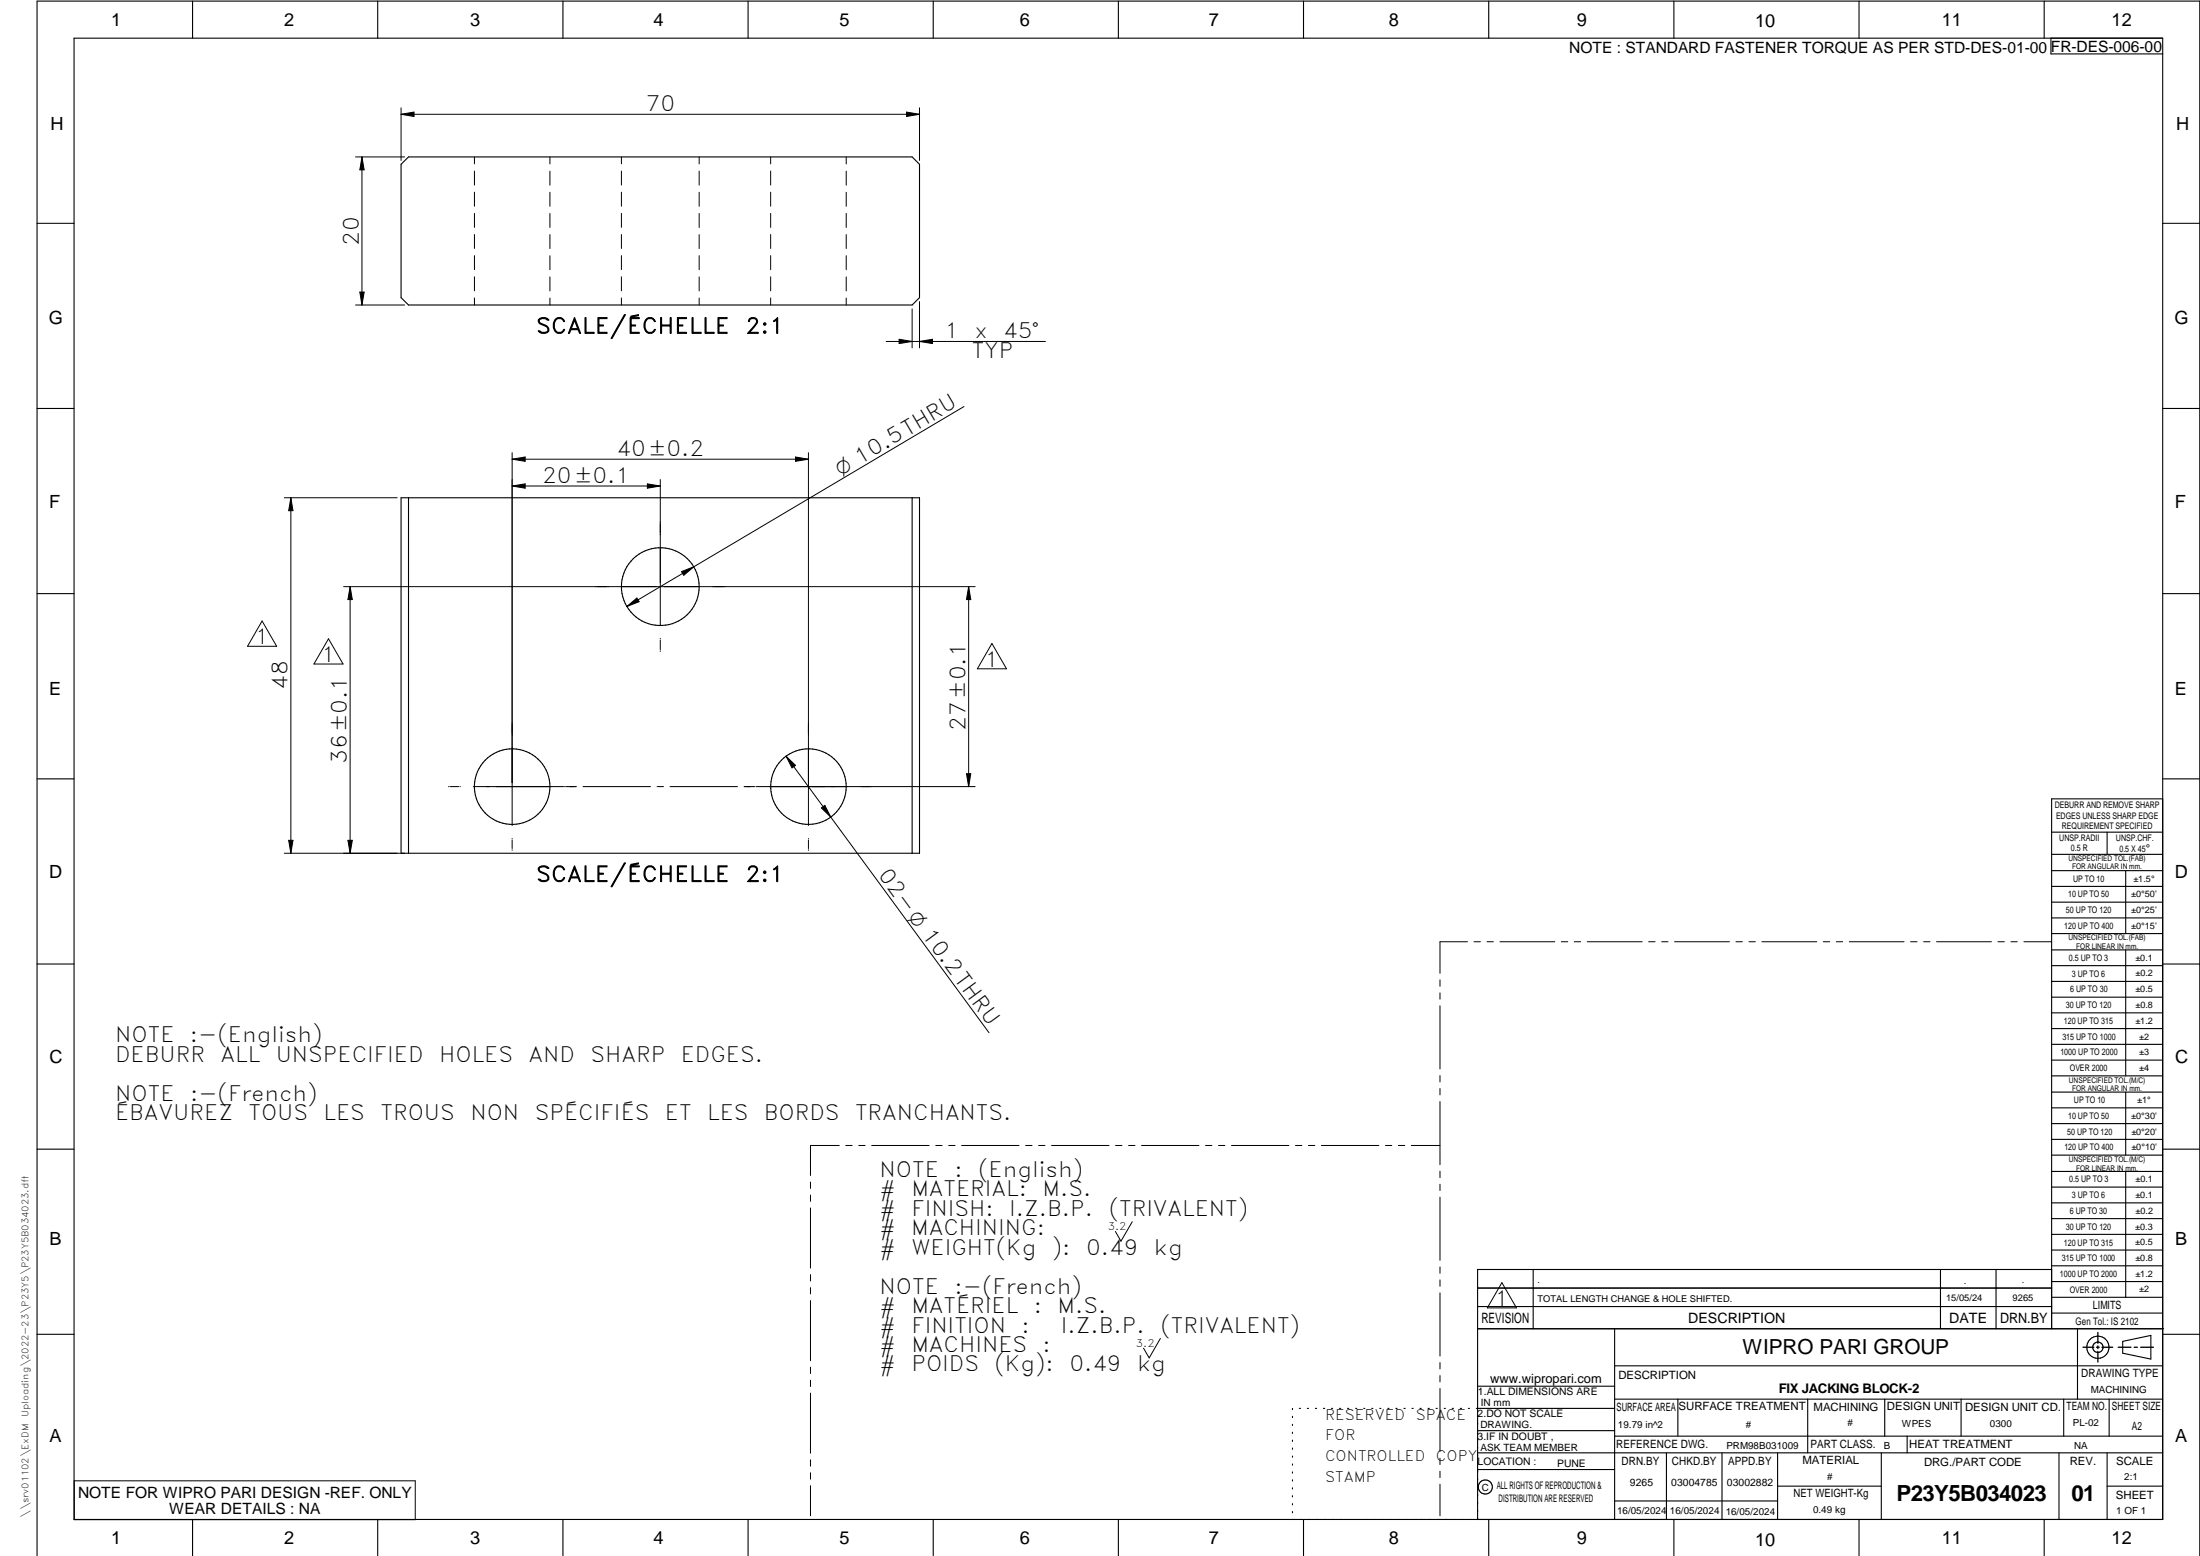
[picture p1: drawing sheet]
<svg xmlns="http://www.w3.org/2000/svg" width="594mm" height="420mm" viewBox="0 0 594 420" stroke-linecap="round" stroke-linejoin="round" font-family="sans-serif">
<g fill="none" stroke="#000" stroke-width=".3">
<path d="M20 10.3h564v400h-564zM52 .3v10M102 .3v10M152 .3v10M202 .3v10M252 .3v10M302 .3v10M352 .3v10M402 .3v10M452 .3v10M502 .3v10M552 .3v10"/>
<path d="M553.8 10.3v4.3h30.2M108.3 44.4l2-2h136l2 2v36l-2 2h-136l-2-2zM10 60.3h10M584 60.3h10M10 110.3h10M584 110.3h10M108.3 134.4h140v96h-140zM110.3 134.4v96M246.3 134.4v96M10 160.3h10M584 160.3h10M10 210.3h10"/>
<path d="M584 215.7h-30v143.1M584 210.3h10M554 230.7h30M554 224.7h30M554 235.1h30M554 239.4h30M569 224.7v6M574 235.1v17M554 243.6h30M554 247.9h30M554 252.1h30M554 256.5h30"/>
<path d="M574 256.5v34M10 260.3h10M554 260.8h30M554 265h30M554 269.3h30M554 273.5h30M554 277.7h30M584 260.3h10M554 282h30M554 286.3h30M554 290.5h30M554 294.9h30"/>
<path d="M554 299.1h30M574 294.9v17M10 310.3h10M554 303.4h30M554 307.7h30M554 311.9h30M554 316.3h30M574 316.3v34M584 310.3h10M554 320.5h30M554 324.8h30M554 329.1h30"/>
<path d="M554 333.3h30M554 337.5h30M399 358.8h185.3M399 352.8h155M399 347.8h155M414 342.8v16M436 358.8v51.5M524 342.8v16M539 342.8v16M554 342.8h-155v67.5M554 341.8h30M554 346.1h30"/>
<path d="M554 350.3h30M554 354.6h30M561 358.8v19M10 360.3h10M399 374.3h37M436 368.8h148M436 377.8h148M453.1 377.8v10M488.1 377.8v14.5M508.9 377.8v10M529.6 377.8v10M557.3 377.8v10"/>
<path d="M569.5 377.8v10M573.2 362.2l7.6-1.6v6.4l-7.6-1.6zM584 360.3h10M349 380.3v.3M349 382.4v.4M349 384.6v.3M349 386.7v.4M349 388.9v.3M349 391v.4M349 393.2v.3M349 395.3v.3M349 397.4v.4"/>
<path d="M349 399.6v.3M350.9 380.3h.3M353 380.3h.3M355.2 380.3h.3M357.4 380.3h.3M359.6 380.3h.3M361.7 380.3h.3M363.9 380.3h.3M366.1 380.3h.3M368.3 380.3h.3M370.4 380.3h.3M372.6 380.3h.3"/>
<path d="M374.8 380.3h.3M376.9 380.3h.4M379.1 380.3h.3M381.3 380.3h.3M383.4 380.3h.4M385.6 380.3h.4M387.8 380.3h.3M390 380.3h.3M392.1 380.3h.4M394.3 380.3h.4M396.5 380.3h.3M399 396.8h37"/>
<path d="M399 392.3h185M399 386.3h37M436 387.8h148M436 380.3h-37.3M450 392.3v18M465 392.3v18M480 392.3v18M508 392.3v18M515 387.8v4.5M556 392.3v18M569 392.3v18M52 410.3v9.8"/>
<path d="M102 410.3v9.8M152 410.3v9.8M202 410.3v9.8M252 410.3v9.8M302 410.3v9.8M349 401.7v.4M349 403.9v.3M349 406v.4M349 408.2v.3M352 410.3v9.8M402 410.3v9.8M436 405.3h44"/>
<path d="M452 410.3v9.8M480 401.3h28M502 410.3v9.8M552 410.3v9.8M569 401.3h15M10 420.1v-419.8h584v419.8"/>
<circle cx="178.3" cy="158.4" r="10.5"/>
<circle cx="138.3" cy="212.4" r="10.2"/>
<circle cx="218.3" cy="212.4" r="10.2"/>
<circle cx="566.5" cy="363.8" r="1.4"/>
<circle cx="566.5" cy="363.8" r="3"/>
<circle cx="401.1" cy="401.5" r="1.91"/>
</g>
<g fill="none" stroke="#000" stroke-width=".27">
<path d="M108.3 29.1v14.2M108.3 30.9l3.5-.6v1.2zM108.3 30.9h140M244.8 30.3l3.5 .6-3.5 .6zM248.3 29.1v14.2M96 42.4h13.3M97.7 42.4v40M97.7 42.4l.6 3.5h-1.1zM128.1 42.4v1.9M128.1 46.2v3.8M128.1 51.9v3.8M128.1 57.6v3.8"/>
<path d="M148.5 42.4v1.9M148.5 46.2v3.8M148.5 51.9v3.8M148.5 57.6v3.8M167.8 42.4v1.9M167.8 46.2v3.8M167.8 51.9v3.8M167.8 57.6v3.8M188.8 42.4v1.9M188.8 46.2v3.8M188.8 51.9v3.8M188.8 57.6v3.8"/>
<path d="M208.1 42.4v1.9M208.1 46.2v3.8M208.1 51.9v3.8M208.1 57.6v3.8M228.5 42.4v1.9M228.5 46.2v3.8M228.5 51.9v3.8M228.5 57.6v3.8M97.2 78.9h1.1l-.6 3.5zM128.1 63.3v3.8M128.1 69v3.8M128.1 74.7v3.8"/>
<path d="M148.5 63.4v3.7M148.5 69v3.8M148.5 74.8v3.7M167.8 63.3v3.8M167.8 69v3.8M167.8 74.7v3.8M188.8 63.4v3.7M188.8 69v3.8M188.8 74.8v3.7M208.1 63.3v3.8M208.1 69v3.8M208.1 74.7v3.8"/>
<path d="M228.5 63.4v3.7M228.5 69v3.8M228.5 74.8v3.7M96 82.4h13.3M128.1 80.5v1.9M148.5 80.5v1.9M167.8 80.5v1.9M188.8 80.5v1.9M208.1 80.5v1.9M228.5 80.5v1.9M239.3 92.2h43M242.8 91.6l3.5 .6-3.5 .6z"/>
<path d="M246.3 83.4v10.5M248.3 81.4v12.5M248.3 92.2l3.5-.6v1.2zM260.3 109.8l-91 54M76.8 134.4h30.5M78.5 134.4v96M78.5 134.4l.6 3.5h-1.1zM138.3 124l3.5-.6v1.2zM138.3 131.2h40M138.3 122.2v100.7M138.3 131.2l3.5-.5v1.1zM138.3 124h80"/>
<path d="M174.8 130.7l3.5 .5-3.5 .6zM178.3 129.5v39.4M214.8 123.4l3.5 .6-3.5 .6zM218.3 122.2v100.7M92.8 158.4h170.5M94.5 158.4v72M94.5 158.4l.6 3.5h-1.1zM184 154.3l3.3-1.2-2.7 2.2zM261.6 158.4l.5 3.5h-1.1zM261.6 158.4v54M70.8 167.7l3.9 6.8h-7.9zM88.7 172.5l3.9 6.8h-7.8z"/>
<path d="M169.3 163.8l2.7-2.3 .6 1zM178.3 172.4v.2M178.3 172.9v2.5M178.3 175.7v.2M267.9 173.8l3.9 6.8h-7.9zM121.1 212.4h.2M121.6 212.4h2.3M124.2 212.4h.1M127.8 212.4h24.4M152.3 212.4h.1M152.7 212.4h3M157.4 212.4h18.3"/>
<path d="M177.4 212.4h1.8M180.9 212.4h18.3M200.9 212.4h3M204.2 212.4h.1M204.4 212.4h58.9M212.3 204.2l54.8 74.7M212.3 204.2l2.5 2.5-.9 .6zM221.8 218.2l.9-.7 1.6 3.1zM261 208.9h1.1l-.5 3.5zM76.8 230.4h32.5M78 226.9h1.1l-.6 3.5zM94 226.9h1.1l-.6 3.5z"/>
<path d="M138.3 226.4v.1M138.3 226.8v2.4M138.3 229.5v.1M218.3 226.4v.1M218.3 226.8v2.4M218.3 229.5v.1M396.3 254.3h-7.5v8.5M398 254.3h1.8M401.5 254.3h1.8M405 254.3h14.9M421.6 254.3h1.7M425.1 254.3h1.7"/>
<path d="M428.6 254.3h14.8M445.2 254.3h1.7M448.7 254.3h1.7M452.2 254.3h14.8M468.8 254.3h1.7M472.3 254.3h1.7M475.8 254.3h14.8M492.4 254.3h1.7M495.9 254.3h1.7M499.4 254.3h14.8M515.9 254.3h1.8M519.4 254.3h1.8"/>
<path d="M522.9 254.3h14.9M539.5 254.3h1.7M543 254.3h1.7M546.5 254.3h7.4M388.8 264.6v1.7M388.8 268.1v1.7M388.8 271.6v17M388.8 290.4v1.8M388.8 293.9v1.8M388.8 297.4v17.1M218.9 319.2v1.7M226.6 309.3h-7.7v8.1"/>
<path d="M228.4 309.3h1.7M231.9 309.3h1.7M235.4 309.3h15.5M252.7 309.3h1.7M256.2 309.3h1.7M259.7 309.3h15.5M277 309.3h1.7M280.5 309.3h1.7M284 309.3h15.5M301.2 309.3h1.8M304.8 309.3h1.7M308.2 309.3h15.6"/>
<path d="M325.5 309.3h1.8M329 309.3h1.8M332.5 309.3h15.6M349.8 309.3h1.8M353.3 309.3h1.7M356.8 309.3h15.5M374.1 309.3h1.7M377.6 309.3h1.7M381.1 309.3h7.7M388.8 316.3v1.7M388.8 319.8v1.7M218.9 322.7v1.7"/>
<path d="M218.9 326.2v16.2M305.7 329.9l-3 5.3-1.5-2.7M388.8 323.3v17M218.9 344.2v1.7M218.9 347.7v1.7M218.9 351.2v16.2M388.8 342.1v1.7M388.8 345.6v1.7M388.8 349.1v17.1M405.6 346.4l3.9 6.8h-7.9zM218.9 369.2v1.7M218.9 372.7v1.7"/>
<path d="M218.9 376.2v16.2M313.3 361.4l-3 5.3-1.5-2.7M388.8 367.9v1.8M388.8 371.4v1.7M388.8 374.9v17.1M20 399.9h92.1v10.5h-92.1zM218.9 394.2v1.7M218.9 397.7v1.7M388.8 393.8v1.7M388.8 397.3v1.7M218.9 401.2v8.1M388.8 400.8v8.5"/>
</g>
<path d="M566.5 359.8v2.9M562.5 363.8h2.9M566.1 363.8h.8M566.5 363.5v.7M566.5 364.9v2.9M567.6 363.8h2.9M572 363.8h3.4M576.3 363.8h.9M578.1 363.8h3.4" fill="none" stroke="#000" stroke-width=".36"/>
<g fill="#000">
<path d="M108.3 30.9l3.5-.6v1.2zM244.8 30.3l3.5 .6-3.5 .6zM97.7 42.4l.6 3.5h-1.1zM97.2 78.9h1.1l-.6 3.5zM242.8 91.6l3.5 .6-3.5 .6zM248.3 92.2l3.5-.6v1.2zM78.5 134.4l.6 3.5h-1.1zM138.3 131.2l3.5-.5v1.1zM138.3 124l3.5-.6v1.2zM174.8 130.7l3.5 .5-3.5 .6zM214.8 123.4l3.5 .6-3.5 .6zM184 154.3l3.3-1.2-2.7 2.2z"/>
<path d="M94.5 158.4l.6 3.5h-1.1zM169.3 163.8l2.7-2.3 .6 1zM261.6 158.4l.5 3.5h-1.1zM212.3 204.2l2.5 2.5-.9 .6zM221.8 218.2l.9-.7 1.6 3.1zM261 208.9h1.1l-.5 3.5zM78 226.9h1.1l-.6 3.5zM94 226.9h1.1l-.6 3.5z"/>
</g>
<g font-size="6">
<text x="512.1" y="405.2">P23Y5B034023</text>
<text x="559.4" y="405.2">01</text>
</g>
<g font-size="5.7">
<text x="174.4" y="30">70</text>
<text x="96.9" y="66.3" transform="rotate(-90 96.9 66.3)">20</text>
<text x="144.8" y="90">SCALE/ÉCHELLE</text>
<text x="201.3" y="90">2:1</text>
<text x="255" y="91.3">1</text>
<text x="263.1" y="91.3">x</text>
<text x="270.9" y="91.3">45°</text>
<text x="262.5" y="96.6">TYP</text>
<text x="166.4" y="123.1">40±0.2</text>
<text x="146.4" y="130.4">20±0.1</text>
<text x="68.8" y="174">1</text>
<text x="86.7" y="178.8">1</text>
<text x="265.9" y="180.1">1</text>
<text x="77.7" y="186.4" transform="rotate(-90 77.7 186.4)">48</text>
<text x="260.7" y="197.3" transform="rotate(-90 260.7 197.3)">27±0.1</text>
<text x="93.7" y="206.3" transform="rotate(-90 93.7 206.3)">36±0.1</text>
<text x="144.8" y="238.1">SCALE/ÉCHELLE</text>
<text x="201.3" y="238.1">2:1</text>
<text x="237" y="236.4" transform="rotate(54 237 236.4)">02-O 10.2THRU</text>
<text x="31.1" y="281.5">NOTE</text>
<text x="51.3" y="281.5">:-(English)</text>
<text x="31.1" y="286.7">DEBURR</text>
<text x="59.6" y="286.7">ALL</text>
<text x="74.4" y="286.7">UNSPECIFIED</text>
<text x="118.6" y="286.7">HOLES</text>
<text x="142.7" y="286.7">AND</text>
<text x="159.4" y="286.7">SHARP</text>
<text x="183.8" y="286.7">EDGES.</text>
<text x="31.1" y="297.2">NOTE</text>
<text x="51.3" y="297.2">:-(French)</text>
<text x="31.1" y="302.5">ÉBAVUREZ</text>
<text x="67.1" y="302.5">TOUS</text>
<text x="87.4" y="302.5">LES</text>
<text x="102.7" y="302.5">TROUS</text>
<text x="127" y="302.5">NON</text>
<text x="144.4" y="302.5">SPÉCIFIÉS</text>
<text x="179.5" y="302.5">ET</text>
<text x="190.9" y="302.5">LES</text>
<text x="206.3" y="302.5">BORDS</text>
<text x="230.9" y="302.5">TRANCHANTS.</text>
<text x="237.5" y="317.8">NOTE</text>
<text x="257.7" y="317.8">:</text>
<text x="264.2" y="317.8">(English)</text>
<text x="237.5" y="323.1">#</text>
<text x="246.1" y="323.1">MATERIAL:</text>
<text x="281.5" y="323.1">M.S.</text>
<text x="237.5" y="328.3">#</text>
<text x="246.1" y="328.3">FINISH:</text>
<text x="272.5" y="328.3">I.Z.B.P.</text>
<text x="299.4" y="328.3">(TRIVALENT)</text>
<text x="237.5" y="333.6">#</text>
<text x="246.1" y="333.6">MACHINING:</text>
<text x="237.5" y="338.8">#</text>
<text x="246.1" y="338.8">WEIGHT(Kg</text>
<text x="284" y="338.8">):</text>
<text x="293.3" y="338.8">0.49</text>
<text x="311.6" y="338.8">kg</text>
<text x="237.5" y="349.3">NOTE</text>
<text x="257.7" y="349.3">:-(French)</text>
<text x="403.6" y="352.7">1</text>
<text x="237.5" y="354.6">#</text>
<text x="237.5" y="359.8">#</text>
<text x="246.1" y="354.6">MATÉRIEL</text>
<text x="246.1" y="359.8">FINITION</text>
<text x="275.9" y="359.8">:</text>
<text x="279.2" y="354.6">:</text>
<text x="285.6" y="354.6">M.S.</text>
<text x="286.5" y="359.8">I.Z.B.P.</text>
<text x="313.4" y="359.8">(TRIVALENT)</text>
<text x="237.5" y="365.1">#</text>
<text x="246.1" y="365.1">MACHINES</text>
<text x="281.6" y="365.1">:</text>
<text x="237.5" y="370.3">#</text>
<text x="246.1" y="370.3">POIDS</text>
<text x="268.6" y="370.3">(Kg):</text>
<text x="288.8" y="370.3">0.49</text>
<text x="307.1" y="370.3">kg</text>
</g>
<text font-size="5.6" x="470.5" y="365.5">WIPRO PARI GROUP</text>
<text font-size="5.4" x="226.9" y="128.5" transform="rotate(-31 226.9 128.5)">O 10.5THRU</text>
<g font-size="4.9">
<text x="30" y="7">1</text>
<text x="76.7" y="7">2</text>
<text x="127" y="7">3</text>
<text x="176.5" y="7">4</text>
<text x="226.7" y="7">5</text>
<text x="275.4" y="7">6</text>
<text x="326.4" y="7">7</text>
<text x="375" y="7">8</text>
<text x="425.8" y="7">9</text>
<text x="473.9" y="7.4">10</text>
<text x="524.3" y="7">11</text>
<text x="570.2" y="7">12</text>
<text x="13.6" y="35.2">H</text>
<text x="587.6" y="35.2">H</text>
<text x="13.2" y="87.5">G</text>
<text x="587.2" y="87.5">G</text>
<text x="13.3" y="137.1">F</text>
<text x="587.3" y="137.1">F</text>
<text x="13.3" y="187.6">E</text>
<text x="587.3" y="187.6">E</text>
<text x="13.3" y="237">D</text>
<text x="587.3" y="237">D</text>
<text x="13.4" y="287.1">C</text>
<text x="587.4" y="287.1">C</text>
<text x="13.4" y="336.3">B</text>
<text x="587.4" y="336.3">B</text>
<text x="13.4" y="389.3">A</text>
<text x="587.4" y="389.3">A</text>
<text x="30" y="417">1</text>
<text x="76.7" y="417">2</text>
<text x="127" y="417">3</text>
<text x="176.5" y="417">4</text>
<text x="226.7" y="417">5</text>
<text x="275.4" y="417">6</text>
<text x="326.4" y="417">7</text>
<text x="375" y="417">8</text>
<text x="425.8" y="417">9</text>
<text x="473.9" y="417.4">10</text>
<text x="524.3" y="417">11</text>
<text x="570.2" y="417">12</text>
</g>
<g font-size="4.2">
<text x="423.7" y="14.3">NOTE : STANDARD FASTENER TORQUE AS PER STD-DES-01-00</text>
<text x="553.8" y="14">FR-DES-006-00</text>
<text x="21.1" y="404.4">NOTE FOR WIPRO PARI DESIGN -REF. ONLY</text>
<text x="45.7" y="408.9">WEAR DETAILS : NA</text>
</g>
<g font-size="3.9">
<text x="357.8" y="383.4">RESERVED</text>
<text x="382.3" y="383.4">SPACE</text>
<text x="357.8" y="388.9">FOR</text>
<text x="357.8" y="394.5">CONTROLLED</text>
<text x="387.8" y="394.5">COPY</text>
<text x="357.8" y="400.1">STAMP</text>
</g>
<g font-size="3.8">
<text x="400.1" y="357.1">REVISION</text>
<text x="455.9" y="357.1">DESCRIPTION</text>
<text x="526.4" y="357.1">DATE</text>
<text x="540.1" y="357.1">DRN.BY</text>
</g>
<text font-size="3.6" x="480.3" y="376.2">FIX JACKING BLOCK-2</text>
<text font-size="3.5" x="402.4" y="373.3">www.wipropari.com</text>
<g font-size="3.1">
<text x="565.2" y="353.5">LIMITS</text>
<text x="562" y="371.7">DRAWING TYPE</text>
<text x="437" y="372.3">DESCRIPTION</text>
<text x="436.5" y="380.9">SURFACE AREA</text>
<text x="453.3" y="380.9">SURFACE TREATMENT</text>
<text x="489.7" y="380.9">MACHINING</text>
<text x="509.5" y="380.9">DESIGN UNIT</text>
<text x="530.6" y="380.9">DESIGN UNIT CD.</text>
<text x="558" y="380.7">TEAM NO.</text>
<text x="570.3" y="380.7">SHEET SIZE</text>
<text x="575.6" y="386.1">A2</text>
<text x="436.4" y="391.1">REFERENCE DWG.</text>
<text x="437.9" y="395.5">DRN.BY</text>
<text x="451.5" y="395.5">CHKD.BY</text>
<text x="466.6" y="395.5">APPD.BY</text>
<text x="486.7" y="395.4">MATERIAL</text>
<text x="488.9" y="391">PART CLASS.</text>
<text x="515.6" y="391">HEAT TREATMENT</text>
<text x="519.6" y="395.9">DRG./PART CODE</text>
<text x="558.9" y="395.6">REV.</text>
<text x="571.4" y="395.6">SCALE</text>
<text x="484.3" y="404.3">NET WEIGHT-Kg</text>
<text x="571.4" y="404.7">SHEET</text>
</g>
<text font-size="3" x="579.5" y="230.1">°</text>
<g font-size="2.8">
<text x="299.1" y="332.1">3.2</text>
<text x="560.5" y="357.7">Gen Tol.: IS 2102</text>
<text x="306.7" y="363.6">3.2</text>
<text x="399.1" y="376.7">1.ALL DIMENSIONS ARE</text>
<text x="399" y="382.7">2.DO NOT SCALE</text>
<text x="399" y="388.7">3.IF IN DOUBT ,</text>
<text x="399" y="395.5">LOCATION :</text>
<text x="420.5" y="396">PUNE</text>
<text x="440.2" y="401.3">9265</text>
<text x="451.3" y="401.2">03004785</text>
<text x="466.3" y="401.3">03002882</text>
<text x="404.2" y="402">ALL RIGHTS OF REPRODUCTION &amp;</text>
<text x="404.7" y="405.4">DISTRIBUTION ARE RESERVED</text>
</g>
<g font-size="2.7">
<text x="564.6" y="376.2">MACHINING</text>
<text x="399.9" y="379.7">IN mm</text>
<text x="399.8" y="385.7">DRAWING.</text>
<text x="436.9" y="385.5">19.79 in^2</text>
<text x="471.4" y="385.6">#</text>
<text x="498.9" y="385.1">#</text>
<text x="513.6" y="385.3">WPES</text>
<text x="537.3" y="385.2">0300</text>
<text x="559.7" y="385.2">PL-02</text>
<text x="399.8" y="391.8">ASK TEAM MEMBER</text>
<text x="466.2" y="391.2">PRM98B031009</text>
<text x="508.7" y="391.2">B</text>
<text x="560.1" y="391.2">NA</text>
<text x="493.4" y="399.6">#</text>
<text x="573.6" y="399.8">2:1</text>
<text x="400.1" y="402.5">C</text>
<text x="436.7" y="408.7">16/05/2024</text>
<text x="450.9" y="408.8">16/05/2024</text>
<text x="466" y="409">16/05/2024</text>
<text x="489.6" y="408.5">0.49 kg</text>
<text x="571.5" y="408.7">1 OF 1</text>
</g>
<g font-size="2.5">
<text x="559.2" y="229.9">0.5 R</text>
<text x="572.3" y="230.1">0.5 X 45</text>
<text x="559.4" y="323.5">3 UP TO 6</text>
<text x="558.9" y="327.8">6 UP TO 30</text>
<text x="557.8" y="332">30 UP TO 120</text>
<text x="415.2" y="346.4">.</text>
<text x="530.3" y="346.6">.</text>
<text x="545.9" y="346.4">.</text>
<text x="415.2" y="351.5">TOTAL LENGTH CHANGE &amp; HOLE SHIFTED.</text>
<text x="525.5" y="351.3">15/05/24</text>
<text x="543.5" y="351.4">9265</text>
</g>
<g font-size="2.4">
<text x="554.9" y="218.3">DEBURR AND REMOVE SHARP</text>
<text x="555.2" y="221.1">EDGES UNLESS SHARP EDGE</text>
<text x="556.1" y="227.2">UNSP.RADII</text>
<text x="556.8" y="223.8">REQUIREMENT SPECIFIED</text>
<text x="571.4" y="227">UNSP.CHF.</text>
<text x="559.8" y="238">UP TO 10</text>
<text x="576.1" y="238.1">±1.5°</text>
<text x="558.5" y="242.3">10 UP TO 50</text>
<text x="575.5" y="242.3">±0°50'</text>
<text x="557.4" y="250.8">120 UP TO 400</text>
<text x="557.9" y="246.5">50 UP TO 120</text>
<text x="575.5" y="250.8">±0°15'</text>
<text x="575.5" y="246.6">±0°25'</text>
<text x="558.7" y="259.4">0.5 UP TO 3</text>
<text x="559.5" y="263.7">3 UP TO 6</text>
<text x="576.6" y="259.4">±0.1</text>
<text x="576.6" y="263.7">±0.2</text>
<text x="559" y="268">6 UP TO 30</text>
<text x="576.6" y="268">±0.5</text>
<text x="557.9" y="272.2">30 UP TO 120</text>
<text x="576.6" y="272.2">±0.8</text>
<text x="556.9" y="280.7">315 UP TO 1000</text>
<text x="557.3" y="276.5">120 UP TO 315</text>
<text x="576.6" y="276.5">±1.2</text>
<text x="577.7" y="280.7">±2</text>
<text x="556.4" y="284.9">1000 UP TO 2000</text>
<text x="577.6" y="285">±3</text>
<text x="558.9" y="289.2">OVER 2000</text>
<text x="577.7" y="289.3">±4</text>
<text x="560" y="297.9">UP TO 10</text>
<text x="577.1" y="297.9">±1°</text>
<text x="558.5" y="302.1">10 UP TO 50</text>
<text x="575.5" y="302.2">±0°30'</text>
<text x="557.5" y="310.6">120 UP TO 400</text>
<text x="558.2" y="306.4">50 UP TO 120</text>
<text x="575.5" y="310.6">±0°10'</text>
<text x="575.5" y="306.4">±0°20'</text>
<text x="558.8" y="319.2">0.5 UP TO 3</text>
<text x="576.6" y="323.5">±0.1</text>
<text x="576.6" y="319.3">±0.1</text>
<text x="576.7" y="327.8">±0.2</text>
<text x="576.6" y="332">±0.3</text>
<text x="556.8" y="340.6">315 UP TO 1000</text>
<text x="557.3" y="336.3">120 UP TO 315</text>
<text x="576.6" y="336.3">±0.5</text>
<text x="576.6" y="340.6">±0.8</text>
<text x="556.2" y="344.8">1000 UP TO 2000</text>
<text x="576.6" y="344.8">±1.2</text>
<text x="558.9" y="349">OVER 2000</text>
<text x="577.7" y="349">±2</text>
<text x="7.7" y="382.7" transform="rotate(-90 7.7 382.7)">Uploading\2022-23\P23Y5\P23Y5B034023.dft</text>
<text x="7.7" y="409.9" transform="rotate(-90 7.7 409.9)">\\srv01102\ExDM</text>
</g>
<g font-size="2.1">
<text x="558.6" y="232.4">UNSPECIFIED TOL.(FAB)</text>
<text x="559.5" y="234.8">FOR ANGULAR IN mm.</text>
<text x="558.6" y="254">UNSPECIFIED TOL.(FAB)</text>
<text x="560.7" y="256.3">FOR LINEAR IN mm.</text>
<text x="558.7" y="292.4">UNSPECIFIED TOL.(M/C)</text>
<text x="559.6" y="294.7">FOR ANGULAR IN mm.</text>
<text x="558.7" y="313.8">UNSPECIFIED TOL.(M/C)</text>
<text x="560.6" y="316.2">FOR LINEAR IN mm.</text>
</g>
</svg>
